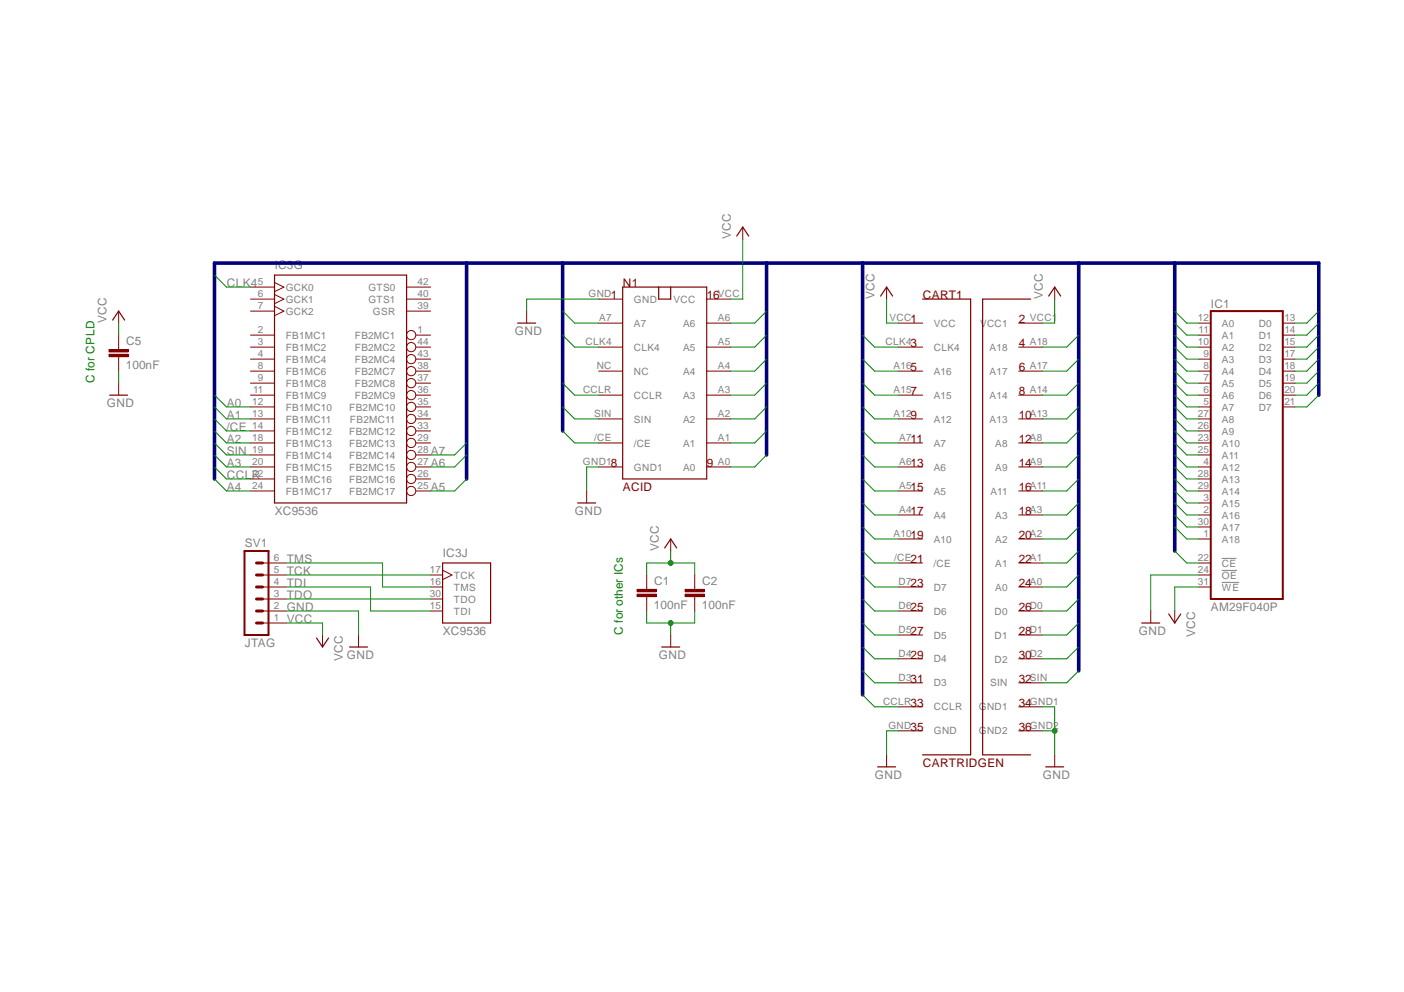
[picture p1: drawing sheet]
<svg xmlns="http://www.w3.org/2000/svg" width="297mm" height="210mm" viewBox="0 0 297 210" stroke-linecap="round" stroke-linejoin="round" font-family="sans-serif">
<path d="M258.5 118.2h3.1M258.5 123.2h3.7M258.5 120.7h3.2" fill="none" stroke="#808080" stroke-width=".21"/>
<g fill="none" stroke="#800000" stroke-width=".25">
<path d="M155.9 50l1.2-2 1.3 2M109.5 68.4h3.8M131.7 60.7h17.8v40.6h-17.8zM139.4 60.7v2.6h2.5v-2.6M186.3 62.7l1.3-2 1.2 2M195.2 63.3h10.2v96.4h-10.2M218.1 63.3h-10.2v96.4h10.2M221.9 62.7l1.2-2 1.3 2M122.2 106.4h3.8M140.6 116l1.3-2 1.3 2M140 136.9h3.8M185.7 162.3h3.8"/>
<path d="M221.2 162.3h3.8"/>
</g>
<g fill="none" stroke="#800000" stroke-width=".21">
<path d="M157.1 48v2.6M111.4 65.8v2.6M126.7 68.4h5M126.7 73.4h5M126.7 78.5h5M126.7 63.3h5M149.5 68.4h5.1M149.5 73.4h5.1M149.5 78.5h5.1M149.5 63.3h5.1M187.6 60.7v2.6M190.1 68.4h5.1"/>
<path d="M190.1 73.4h5.1M190.1 78.5h5.1M215.5 68.4h5.1M215.5 73.4h5.1M215.5 78.5h5.1M223.1 60.7v2.6M253.6 68.4h2.6M253.6 73.4h2.6M253.6 78.5h2.6M253.6 76h2.6M253.6 70.9h2.6M271.4 68.4h2.5"/>
<path d="M271.4 73.4h2.5M271.4 78.5h2.5M271.4 76h2.5M271.4 70.9h2.5M126.7 83.6h5M126.7 88.6h5M126.7 93.7h5M126.7 98.8h5M149.5 83.6h5.1M149.5 88.6h5.1M149.5 93.7h5.1M149.5 98.8h5.1"/>
<path d="M190.1 83.6h5.1M190.1 88.6h5.1M190.1 93.7h5.1M190.1 98.8h5.1M215.5 83.6h5.1M215.5 88.6h5.1M215.5 93.7h5.1M215.5 98.8h5.1M253.6 83.6h2.6M253.6 88.6h2.6M253.6 93.7h2.6M253.6 98.8h2.6"/>
<path d="M253.6 86.1h2.6M253.6 81.1h2.6M253.6 96.3h2.6M253.6 91.2h2.6M271.4 83.6h2.5M271.4 86.1h2.5M271.4 81.1h2.5M124.1 103.9v2.5M141.9 114v2.6M190.1 103.9h5.1M190.1 109h5.1M190.1 114h5.1"/>
<path d="M190.1 119.1h5.1M215.5 103.9h5.1M215.5 109h5.1M215.5 114h5.1M215.5 119.1h5.1M253.6 103.9h2.6M253.6 109h2.6M253.6 114h2.6M253.6 119.1h2.6M253.6 101.3h2.6M253.6 106.4h2.6M253.6 111.5h2.6"/>
<path d="M136.8 124.2v.5M136.8 126.2v.5M141.9 134.4v2.5M190.1 124.2h5.1M190.1 129.3h5.1M190.1 134.4h5.1M190.1 139.4h5.1M215.5 124.2h5.1M215.5 129.3h5.1M215.5 134.4h5.1M215.5 139.4h5.1M253.6 124.2h2.6"/>
<path d="M253.6 121.7h2.6M187.6 159.7v2.6M190.1 144.5h5.1M190.1 149.6h5.1M190.1 154.6h5.1M215.5 144.5h5.1M215.5 149.6h5.1M215.5 154.6h5.1M223.1 159.7v2.6"/>
</g>
<path d="M256.2 65.8h15.2v60.9h-15.2z" fill="none" stroke="#800000" stroke-width=".42"/>
<path d="M134.8 125.7h4v.5h-4z" fill-rule="evenodd" fill="#800000"/>
<path d="M134.8 125.7h4v.5h-4z" fill="none" stroke="#800000" stroke-width=".21"/>
<path d="M134.8 124.7h4v.5h-4z" fill-rule="evenodd" fill="#800000"/>
<path d="M134.8 124.7h4v.5h-4zM136.8 121.7v2.5M136.8 126.7v2.6M147 124.2v.5M147 126.2v.5" fill="none" stroke="#800000" stroke-width=".21"/>
<path d="M144.9 125.7h4.1v.5h-4.1z" fill-rule="evenodd" fill="#800000"/>
<path d="M144.9 125.7h4.1v.5h-4.1z" fill="none" stroke="#800000" stroke-width=".21"/>
<path d="M144.9 124.7h4.1v.5h-4.1z" fill-rule="evenodd" fill="#800000"/>
<g fill="none" stroke="#800000" stroke-width=".21">
<path d="M58.1 59.8l2 .9-2 1M25.1 73.4v.6M25.1 75.5v.5M53 60.7h5.1M53 63.3h5.1M53 65.8h5.1M53 70.9h5.1M53 73.4h5.1M53 78.5h5.1M53 76h5.1M58.1 62.3l2 1-2 1M58.1 64.8l2 1-2 1"/>
<path d="M86 60.7h5.1M86 63.3h5.1M86 65.8h5.1M88 70.9h3.1M88 73.4h3.1M88 78.5h3.1M88 76h3.1M53 83.6h5.1M53 81.1h5.1M53 86.1h5.1M53 88.6h5.1M53 91.2h5.1"/>
<path d="M53 93.7h5.1M53 96.3h5.1M53 98.8h5.1M88 83.6h3.1M88 81.1h3.1M88 86.1h3.1M88 88.6h3.1M88 91.2h3.1M88 93.7h3.1M88 96.3h3.1M88 98.8h3.1M53 101.3h5.1"/>
<path d="M53 103.9h5.1M55.5 119.1h5.1M88 101.3h3.1M88 103.9h3.1M55.5 131.8h5.1M55.5 129.3h5.1M55.5 126.7h5.1M55.5 124.2h5.1M55.5 121.7h5.1M68.2 134.4v2.5M75.9 134.4v2.5M91.1 129.3h2.5"/>
<path d="M91.1 126.7h2.5M91.1 124.2h2.5M91.1 121.7h2.5M93.6 120.6l2 1.1-2 .9M144.9 124.7h4.1v.5h-4.1zM147 121.7v2.5M147 126.7v2.6"/>
<circle cx="87" cy="76" r=".98"/>
<circle cx="87" cy="70.9" r=".98"/>
<circle cx="87" cy="73.4" r=".98"/>
<circle cx="87" cy="78.5" r=".98"/>
<circle cx="87" cy="98.8" r=".98"/>
<circle cx="87" cy="96.3" r=".98"/>
<circle cx="87" cy="91.2" r=".98"/>
<circle cx="87" cy="81.1" r=".98"/>
<circle cx="87" cy="88.6" r=".98"/>
<circle cx="87" cy="93.7" r=".98"/>
<circle cx="87" cy="83.6" r=".98"/>
<circle cx="87" cy="86.1" r=".98"/>
<circle cx="87" cy="101.3" r=".98"/>
<circle cx="87" cy="103.9" r=".98"/>
</g>
<path d="M51.7 116.6h5.1v17.8h-5.1z" fill="none" stroke="#800000" stroke-width=".42"/>
<path d="M54.3 119.1h1.2M54.3 126.7h1.2M54.3 129.3h1.2M54.3 131.8h1.2M54.3 121.7h1.2M54.3 124.2h1.2" fill="none" stroke="#800000" stroke-width=".63"/>
<path d="M58.1 58.2h27.9v48.2h-27.9zM93.6 119.1h10.2v12.7h-10.2zM67 135l1.2 1.9 1.3-1.9M74 136.9h3.8" fill="none" stroke="#800000" stroke-width=".25"/>
<path d="M23.1 75h4v.5h-4z" fill-rule="evenodd" fill="#800000"/>
<path d="M23.1 75h4v.5h-4z" fill="none" stroke="#800000" stroke-width=".21"/>
<path d="M23.1 74h4v.5h-4z" fill-rule="evenodd" fill="#800000"/>
<path d="M23.1 74h4v.5h-4zM25.1 65.8v2.6M25.1 70.9v2.5M25.1 76v2.5M25.1 81.1v2.5M243.5 129.3v2.5M248.5 129.3v2.5" fill="none" stroke="#800000" stroke-width=".21"/>
<path d="M23.8 67.7l1.3-1.9 1.3 1.9M23.2 83.6h3.8M241.6 131.8h3.8M247.3 129.9l1.2 1.9 1.3-1.9" fill="none" stroke="#800000" stroke-width=".25"/>
<path d="M98.7 55.7v45.6M119 55.7v35.5M162.2 55.7v40.6M182.5 55.7v91.3M228.2 55.7v86.2M248.5 55.7v60.9M279 83.6v-27.9h-233.6v45.6" fill="none" stroke="#000080" stroke-width=".76"/>
<g fill="none" stroke="#008000" stroke-width=".21">
<path d="M157.1 50.6v12.7h-2.5M119 65.8l2.6 2.6h5.1M162.2 70.9l-2.5 2.5h-5.1M162.2 76l-2.5 2.5h-5.1M162.2 65.8l-2.5 2.6h-5.1M182.5 76l2.5 2.5h5.1M187.6 63.3v5.1h2.5M223.1 63.3v5.1h-2.5M228.2 70.9l-2.5 2.5h-5.1M228.2 76l-2.5 2.5h-5.1M248.5 70.9l2.6 2.5h2.5M248.5 76l2.6 2.5h2.5"/>
<path d="M248.5 65.8l2.6 2.6h2.5M248.5 78.5l2.6 2.6h2.5M248.5 73.4l2.6 2.6h2.5M248.5 68.4l2.6 2.5h2.5M279 70.9l-2.5 2.5h-2.6M279 76l-2.5 2.5h-2.6M279 65.8l-2.5 2.6h-2.6M279 78.5l-2.5 2.6h-2.6M279 73.4l-2.5 2.6h-2.6M279 68.4l-2.5 2.5h-2.6M45.4 91.2l2.5 2.5h5.1M45.4 88.6l2.5 2.6h5.1"/>
<path d="M45.4 86.1l2.5 2.5h5.1M45.4 96.3l2.5 2.5h5.1M45.4 83.6l2.5 2.5h5.1M98.7 96.3l-2.5 2.5h-5.1M98.7 93.7l-2.5 2.6h-5.1M119 91.2l2.6 2.5h5.1M162.2 91.2l-2.5 2.5h-5.1M162.2 81.1l-2.5 2.5h-5.1M162.2 86.1l-2.5 2.5h-5.1M162.2 96.3l-2.5 2.5h-5.1M182.5 91.2l2.5 2.5h5.1M182.5 81.1l2.5 2.5h5.1"/>
<path d="M182.5 86.1l2.5 2.5h5.1M182.5 96.3l2.5 2.5h5.1M228.2 91.2l-2.5 2.5h-5.1M228.2 81.1l-2.5 2.5h-5.1M228.2 86.1l-2.5 2.5h-5.1M228.2 96.3l-2.5 2.5h-5.1M248.5 91.2l2.6 2.5h2.5M248.5 88.6l2.6 2.6h2.5M248.5 81.1l2.6 2.5h2.5M248.5 98.8l2.6 2.5h2.5M248.5 86.1l2.6 2.5h2.5M248.5 96.3l2.6 2.5h2.5"/>
<path d="M248.5 93.7l2.6 2.6h2.5M248.5 83.6l2.6 2.5h2.5M279 81.1l-2.5 2.5h-2.6M279 83.6l-2.5 2.5h-2.6M45.4 101.3l2.5 2.6h5.1M98.7 101.3l-2.5 2.6h-5.1M141.9 116.6v2.5M182.5 116.6l2.5 2.5h5.1M182.5 111.5l2.5 2.5h5.1M182.5 106.4l2.5 2.6h5.1M182.5 101.3l2.5 2.6h5.1M228.2 116.6l-2.5 2.5h-5.1"/>
<path d="M228.2 111.5l-2.5 2.5h-5.1M228.2 106.4l-2.5 2.6h-5.1M228.2 101.3l-2.5 2.6h-5.1M248.5 116.6l2.6 2.5h2.5M248.5 111.5l2.6 2.5h2.5M248.5 109l2.6 2.5h2.5M248.5 106.4l2.6 2.6h2.5M248.5 103.9l2.6 2.5h2.5M248.5 101.3l2.6 2.6h2.5M136.8 121.7v-2.6h10.2v2.6M182.5 121.7l2.5 2.5h5.1M182.5 126.7l2.5 2.6h5.1"/>
<path d="M182.5 131.8l2.5 2.6h5.1M182.5 136.9l2.5 2.5h5.1M228.2 121.7l-2.5 2.5h-5.1M228.2 131.8l-2.5 2.6h-5.1M228.2 126.7l-2.5 2.6h-5.1M228.2 136.9l-2.5 2.5h-5.1M182.5 141.9l2.5 2.6h5.1"/>
</g>
<circle cx="141.9" cy="119.1" r=".51" fill="#008000"/>
<g fill="none" stroke="#008000" stroke-width=".21">
<path d="M25.1 68.4v2.5M60.6 131.8h7.6v2.6M253.6 124.2h-5.1v5.1M220.6 149.6h2.5v10.1M220.6 154.6h2.5"/>
<circle cx="141.9" cy="119.1" r=".51"/>
</g>
<circle cx="223.1" cy="154.6" r=".51" fill="#008000"/>
<g fill="none" stroke="#008000" stroke-width=".21">
<path d="M126.7 98.8h-2.6v5.1M136.8 129.3v2.5h10.2v-2.5M141.9 131.8v2.6M190.1 154.6h-2.5v5.1"/>
<circle cx="223.1" cy="154.6" r=".51"/>
</g>
<circle cx="141.9" cy="131.8" r=".51" fill="#008000"/>
<g fill="none" stroke="#008000" stroke-width=".21">
<path d="M45.4 58.2l2.5 2.5h5.1M25.1 78.5v2.6M119 70.9l2.6 2.5h5.1M126.7 63.3h-15.3v2.5M182.5 70.9l2.5 2.5h5.1M45.4 93.7l2.5 2.6h5.1M45.4 98.8l2.5 2.5h5.1M119 86.1l2.6 2.5h5.1M119 81.1l2.6 2.5h5.1M60.6 119.1h20.3v5.1h10.2M60.6 129.3h15.3v5.1M60.6 124.2h17.8v5.1h12.7"/>
<path d="M60.6 121.7h30.5M60.6 126.7h30.5M253.6 121.7h-10.1v7.6M182.5 147l2.5 2.6h5.1M228.2 141.9l-2.5 2.6h-5.1"/>
<circle cx="141.9" cy="131.8" r=".51"/>
</g>
<g font-size="2.5" fill="#808080">
<text x="154.6" y="50.5" transform="rotate(-90 154.6 50.5)">VCC</text>
<text x="58.1" y="56.9">IC3G</text>
<text x="48" y="60.7">CLK4</text>
<text x="185" y="63.2" transform="rotate(-90 185 63.2)">VCC</text>
<text x="220.6" y="63.2" transform="rotate(-90 220.6 63.2)">VCC</text>
<text x="256.2" y="65.2">IC1</text>
<text x="22.6" y="68.3" transform="rotate(-90 22.6 68.3)">VCC</text>
<text x="108.9" y="70.9">GND</text>
<text x="26.7" y="73.1">C5</text>
<text x="26.6" y="78.1">100nF</text>
<text x="22.6" y="86.1">GND</text>
<text x="48" y="88.6">A1</text>
<text x="48" y="86.1">A0</text>
<text x="47.9" y="91.2">/CE</text>
<text x="48" y="93.7">A2</text>
<text x="48" y="98.8">A3</text>
<text x="48" y="96.3">SIN</text>
<text x="48" y="101.3">CCLR</text>
<text x="91.1" y="96.3">A7</text>
<text x="91.1" y="98.8">A6</text>
<text x="48" y="103.9">A4</text>
<text x="91.1" y="103.9">A5</text>
<text x="58.1" y="109">XC9536</text>
<text x="121.6" y="109">GND</text>
<text x="51.8" y="115.8">SV1</text>
<text x="60.7" y="119.1">TMS</text>
<text x="93.7" y="117.9">IC3J</text>
<text x="139.4" y="116.5" transform="rotate(-90 139.4 116.5)">VCC</text>
<text x="60.7" y="121.7">TCK</text>
<text x="60.7" y="124.2">TDI</text>
<text x="138.4" y="123.8">C1</text>
<text x="148.5" y="123.8">C2</text>
<text x="60.7" y="131.8">VCC</text>
<text x="60.7" y="129.3">GND</text>
<text x="60.7" y="126.7">TDO</text>
<text x="138.3" y="128.9">100nF</text>
<text x="148.5" y="128.9">100nF</text>
<text x="256.2" y="129.3">AM29F040P</text>
<text x="51.8" y="136.9">JTAG</text>
<text x="93.7" y="134.4">XC9536</text>
<text x="241" y="134.4">GND</text>
<text x="252.9" y="134.8" transform="rotate(-90 252.9 134.8)">VCC</text>
<text x="72.6" y="139.9" transform="rotate(-90 72.6 139.9)">VCC</text>
<text x="73.4" y="139.4">GND</text>
<text x="139.4" y="139.4">GND</text>
<text x="185.1" y="164.8">GND</text>
<text x="220.6" y="164.8">GND</text>
</g>
<g font-size="2.5" fill="#800000">
<text x="129.2" y="63.3">1</text>
<text x="131.8" y="60.7">N1</text>
<text x="149.5" y="63.3">16</text>
<text x="195.2" y="63.3">CART1</text>
<text x="192.7" y="68.4">1</text>
<text x="215.5" y="68.4">2</text>
<text x="192.7" y="73.4">3</text>
<text x="215.5" y="73.4">4</text>
<text x="192.7" y="78.5">5</text>
<text x="192.7" y="83.6">7</text>
<text x="215.5" y="78.5">6</text>
<text x="215.5" y="83.6">8</text>
<text x="192.7" y="88.6">9</text>
<text x="215.5" y="88.6">10</text>
<text x="192.7" y="93.7">11</text>
<text x="215.5" y="93.7">12</text>
<text x="129.2" y="98.8">8</text>
<text x="149.5" y="98.8">9</text>
<text x="192.7" y="98.8">13</text>
<text x="215.5" y="98.8">14</text>
<text x="131.8" y="103.9">ACID</text>
<text x="192.7" y="103.9">15</text>
<text x="215.5" y="103.9">16</text>
<text x="192.7" y="109">17</text>
<text x="215.5" y="109">18</text>
<text x="192.7" y="114">19</text>
<text x="192.7" y="119.1">21</text>
<text x="215.5" y="114">20</text>
<text x="215.5" y="119.1">22</text>
<text x="192.7" y="124.2">23</text>
<text x="215.5" y="124.2">24</text>
<text x="192.7" y="129.3">25</text>
<text x="215.5" y="129.3">26</text>
<text x="192.7" y="134.4">27</text>
<text x="215.5" y="134.4">28</text>
<text x="192.7" y="139.4">29</text>
<text x="215.5" y="139.4">30</text>
<text x="192.7" y="144.5">31</text>
<text x="192.7" y="149.6">33</text>
<text x="215.5" y="144.5">32</text>
<text x="215.5" y="149.6">34</text>
<text x="192.7" y="154.6">35</text>
<text x="215.5" y="154.6">36</text>
<text x="195.2" y="162.3">CARTRIDGEN</text>
</g>
<g font-size="2.5" fill="#008000">
<text x="20" y="81" transform="rotate(-90 20 81)">C for CPLD</text>
<text x="131.7" y="134.3" transform="rotate(-90 131.7 134.3)">C for other ICs</text>
</g>
<g font-size="2.1" fill="#808080">
<text x="54.6" y="60.4">5</text>
<text x="54.6" y="62.9">6</text>
<text x="54.6" y="65.4">7</text>
<text x="60.4" y="61.5">GCK0</text>
<text x="60.4" y="64.1">GCK1</text>
<text x="77.9" y="61.5">GTS0</text>
<text x="77.9" y="64.1">GTS1</text>
<text x="88.3" y="60.4">42</text>
<text x="88.3" y="62.9">40</text>
<text x="88.3" y="65.4">39</text>
<text x="124.5" y="62.9">GND</text>
<text x="134.1" y="64.1">GND</text>
<text x="142.5" y="64.1">VCC</text>
<text x="151.9" y="62.9">VCC</text>
<text x="54.6" y="70.5">2</text>
<text x="60.4" y="66.6">GCK2</text>
<text x="60.4" y="71.7">FB1MC1</text>
<text x="75.1" y="71.7">FB2MC1</text>
<text x="78.9" y="66.6">GSR</text>
<text x="88.3" y="70.5">1</text>
<text x="126.8" y="68">A7</text>
<text x="134.1" y="69.1">A7</text>
<text x="144.5" y="69.1">A6</text>
<text x="151.9" y="68">A6</text>
<text x="188.2" y="68">VCC</text>
<text x="197.6" y="69.1">VCC</text>
<text x="207.3" y="69.1">VCC1</text>
<text x="217.9" y="68">VCC1</text>
<text x="253.4" y="68">12</text>
<text x="253.6" y="70.5">11</text>
<text x="258.5" y="71.7">A1</text>
<text x="258.5" y="69.1">A0</text>
<text x="266.3" y="69.1">D0</text>
<text x="266.3" y="71.7">D1</text>
<text x="271.7" y="68">13</text>
<text x="271.7" y="70.5">14</text>
<text x="54.6" y="73.1">3</text>
<text x="54.6" y="75.6">4</text>
<text x="60.4" y="74.2">FB1MC2</text>
<text x="60.4" y="76.8">FB1MC4</text>
<text x="75.1" y="74.2">FB2MC2</text>
<text x="75.1" y="76.8">FB2MC4</text>
<text x="88.3" y="73.1">44</text>
<text x="88.3" y="75.6">43</text>
<text x="123.9" y="73.1">CLK4</text>
<text x="134.1" y="74.2">CLK4</text>
<text x="144.5" y="74.2">A5</text>
<text x="151.9" y="73.1">A5</text>
<text x="187.4" y="73.1">CLK4</text>
<text x="197.6" y="74.2">CLK4</text>
<text x="209.4" y="74.2">A18</text>
<text x="217.9" y="73.1">A18</text>
<text x="253.4" y="73.1">10</text>
<text x="254.6" y="75.6">9</text>
<text x="258.5" y="76.8">A3</text>
<text x="258.5" y="74.2">A2</text>
<text x="266.3" y="74.2">D2</text>
<text x="266.3" y="76.8">D3</text>
<text x="271.7" y="73.1">15</text>
<text x="271.7" y="75.6">17</text>
<text x="53.5" y="83.2">11</text>
<text x="54.6" y="78.1">8</text>
<text x="54.6" y="80.7">9</text>
<text x="60.4" y="79.3">FB1MC6</text>
<text x="60.4" y="81.8">FB1MC8</text>
<text x="75.1" y="79.3">FB2MC7</text>
<text x="75.1" y="81.8">FB2MC8</text>
<text x="88.3" y="78.1">38</text>
<text x="88.3" y="80.7">37</text>
<text x="88.3" y="83.2">36</text>
<text x="123.4" y="83.2">CCLR</text>
<text x="126.2" y="78.1">NC</text>
<text x="134.1" y="79.3">NC</text>
<text x="144.5" y="79.3">A4</text>
<text x="151.9" y="83.2">A3</text>
<text x="151.9" y="78.1">A4</text>
<text x="189.1" y="78.1">A16</text>
<text x="189.1" y="83.2">A15</text>
<text x="197.6" y="79.3">A16</text>
<text x="209.4" y="79.3">A17</text>
<text x="217.9" y="78.1">A17</text>
<text x="217.9" y="83.2">A14</text>
<text x="254.6" y="83.2">6</text>
<text x="254.6" y="80.7">7</text>
<text x="254.6" y="78.1">8</text>
<text x="258.5" y="81.8">A5</text>
<text x="258.5" y="79.3">A4</text>
<text x="266.3" y="79.3">D4</text>
<text x="266.3" y="81.8">D5</text>
<text x="271.7" y="78.1">18</text>
<text x="271.7" y="80.7">19</text>
<text x="271.7" y="83.2">20</text>
<text x="53.4" y="85.8">12</text>
<text x="53.4" y="88.3">13</text>
<text x="60.4" y="84.4">FB1MC9</text>
<text x="60.4" y="86.9">FB1MC10</text>
<text x="60.4" y="89.4">FB1MC11</text>
<text x="73.9" y="86.9">FB2MC10</text>
<text x="74" y="89.4">FB2MC11</text>
<text x="75.1" y="84.4">FB2MC9</text>
<text x="88.3" y="85.8">35</text>
<text x="88.3" y="88.3">34</text>
<text x="125.7" y="88.3">SIN</text>
<text x="134.1" y="84.4">CCLR</text>
<text x="134.1" y="89.4">SIN</text>
<text x="144.5" y="89.4">A2</text>
<text x="144.5" y="84.4">A3</text>
<text x="151.9" y="88.3">A2</text>
<text x="189.1" y="88.3">A12</text>
<text x="197.6" y="84.4">A15</text>
<text x="197.6" y="89.4">A12</text>
<text x="209.4" y="84.4">A14</text>
<text x="209.4" y="89.4">A13</text>
<text x="217.9" y="88.3">A13</text>
<text x="253.4" y="88.3">27</text>
<text x="254.6" y="85.8">5</text>
<text x="258.5" y="86.9">A7</text>
<text x="258.5" y="84.4">A6</text>
<text x="258.5" y="89.4">A8</text>
<text x="266.3" y="84.4">D6</text>
<text x="266.3" y="86.9">D7</text>
<text x="271.7" y="85.8">21</text>
<text x="53.4" y="90.8">14</text>
<text x="53.4" y="93.4">18</text>
<text x="53.4" y="95.9">19</text>
<text x="60.4" y="91.9">FB1MC12</text>
<text x="60.4" y="94.5">FB1MC13</text>
<text x="73.9" y="91.9">FB2MC12</text>
<text x="73.9" y="94.5">FB2MC13</text>
<text x="88.3" y="90.8">33</text>
<text x="88.3" y="93.4">29</text>
<text x="88.3" y="95.9">28</text>
<text x="125.7" y="93.4">/CE</text>
<text x="134.1" y="94.5">/CE</text>
<text x="144.5" y="94.5">A1</text>
<text x="151.9" y="93.4">A1</text>
<text x="190.2" y="93.4">A7</text>
<text x="197.6" y="94.5">A7</text>
<text x="210.6" y="94.5">A8</text>
<text x="217.9" y="93.4">A8</text>
<text x="253.4" y="93.4">23</text>
<text x="253.4" y="95.9">25</text>
<text x="253.4" y="90.8">26</text>
<text x="258.5" y="94.5">A10</text>
<text x="258.5" y="91.9">A9</text>
<text x="53.4" y="98.5">20</text>
<text x="53.4" y="101">22</text>
<text x="60.4" y="97">FB1MC14</text>
<text x="60.4" y="99.6">FB1MC15</text>
<text x="73.9" y="99.6">FB2MC15</text>
<text x="73.9" y="97">FB2MC14</text>
<text x="88.3" y="101">26</text>
<text x="88.3" y="98.5">27</text>
<text x="123.3" y="98.5">GND1</text>
<text x="134.1" y="99.6">GND1</text>
<text x="144.5" y="99.6">A0</text>
<text x="151.9" y="98.5">A0</text>
<text x="190.2" y="98.5">A6</text>
<text x="197.6" y="99.6">A6</text>
<text x="210.6" y="99.6">A9</text>
<text x="217.9" y="98.5">A9</text>
<text x="253.4" y="101">28</text>
<text x="254.6" y="98.5">4</text>
<text x="258.5" y="99.6">A12</text>
<text x="258.5" y="97">A11</text>
<text x="53.4" y="103.5">24</text>
<text x="60.4" y="102.1">FB1MC16</text>
<text x="60.4" y="104.6">FB1MC17</text>
<text x="73.9" y="104.6">FB2MC17</text>
<text x="73.9" y="102.1">FB2MC16</text>
<text x="88.3" y="103.5">25</text>
<text x="190.2" y="103.5">A5</text>
<text x="197.6" y="104.6">A5</text>
<text x="209.5" y="104.6">A11</text>
<text x="217.9" y="103.5">A11</text>
<text x="253.4" y="103.5">29</text>
<text x="254.6" y="106.1">3</text>
<text x="258.5" y="102.1">A13</text>
<text x="258.5" y="104.6">A14</text>
<text x="258.5" y="107.2">A15</text>
<text x="189.1" y="113.7">A10</text>
<text x="190.2" y="108.6">A4</text>
<text x="197.6" y="109.7">A4</text>
<text x="210.6" y="109.7">A3</text>
<text x="217.9" y="108.6">A3</text>
<text x="217.9" y="113.7">A2</text>
<text x="253.4" y="111.2">30</text>
<text x="254.6" y="108.6">2</text>
<text x="254.6" y="113.7">1</text>
<text x="258.5" y="109.7">A16</text>
<text x="258.5" y="112.3">A17</text>
<text x="57.9" y="118.7">6</text>
<text x="189.2" y="118.7">/CE</text>
<text x="197.5" y="119.9">/CE</text>
<text x="197.6" y="114.8">A10</text>
<text x="210.6" y="114.8">A2</text>
<text x="210.6" y="119.9">A1</text>
<text x="217.9" y="118.7">A1</text>
<text x="253.4" y="118.7">22</text>
<text x="258.5" y="119.9">CE</text>
<text x="258.5" y="114.8">A18</text>
<text x="57.9" y="123.8">4</text>
<text x="57.9" y="121.3">5</text>
<text x="90.9" y="121.3">17</text>
<text x="90.9" y="123.8">16</text>
<text x="96" y="122.4">TCK</text>
<text x="96" y="125">TMS</text>
<text x="190.1" y="123.8">D7</text>
<text x="197.6" y="125">D7</text>
<text x="210.6" y="125">A0</text>
<text x="217.9" y="123.8">A0</text>
<text x="253.4" y="123.8">31</text>
<text x="253.4" y="121.3">24</text>
<text x="258.5" y="122.4">OE</text>
<text x="258.5" y="125">WE</text>
<text x="57.9" y="131.4">1</text>
<text x="57.9" y="128.9">2</text>
<text x="57.9" y="126.4">3</text>
<text x="90.9" y="126.4">30</text>
<text x="90.9" y="128.9">15</text>
<text x="96" y="127.5">TDO</text>
<text x="96" y="130">TDI</text>
<text x="190.1" y="128.9">D6</text>
<text x="197.6" y="130">D6</text>
<text x="210.4" y="130">D0</text>
<text x="217.9" y="128.9">D0</text>
<text x="190.1" y="134">D5</text>
<text x="197.6" y="135.1">D5</text>
<text x="210.4" y="135.1">D1</text>
<text x="217.9" y="134">D1</text>
<text x="190.1" y="139.1">D4</text>
<text x="197.6" y="140.2">D4</text>
<text x="210.4" y="140.2">D2</text>
<text x="217.9" y="139.1">D2</text>
<text x="186.8" y="149.2">CCLR</text>
<text x="190.1" y="144.1">D3</text>
<text x="197.6" y="145.2">D3</text>
<text x="209.5" y="145.2">SIN</text>
<text x="217.9" y="144.1">SIN</text>
<text x="217.9" y="149.2">GND1</text>
<text x="188" y="154.3">GND</text>
<text x="197.6" y="150.3">CCLR</text>
<text x="197.6" y="155.4">GND</text>
<text x="207.1" y="150.3">GND1</text>
<text x="207.1" y="155.4">GND2</text>
<text x="217.9" y="154.3">GND2</text>
</g>
</svg>
